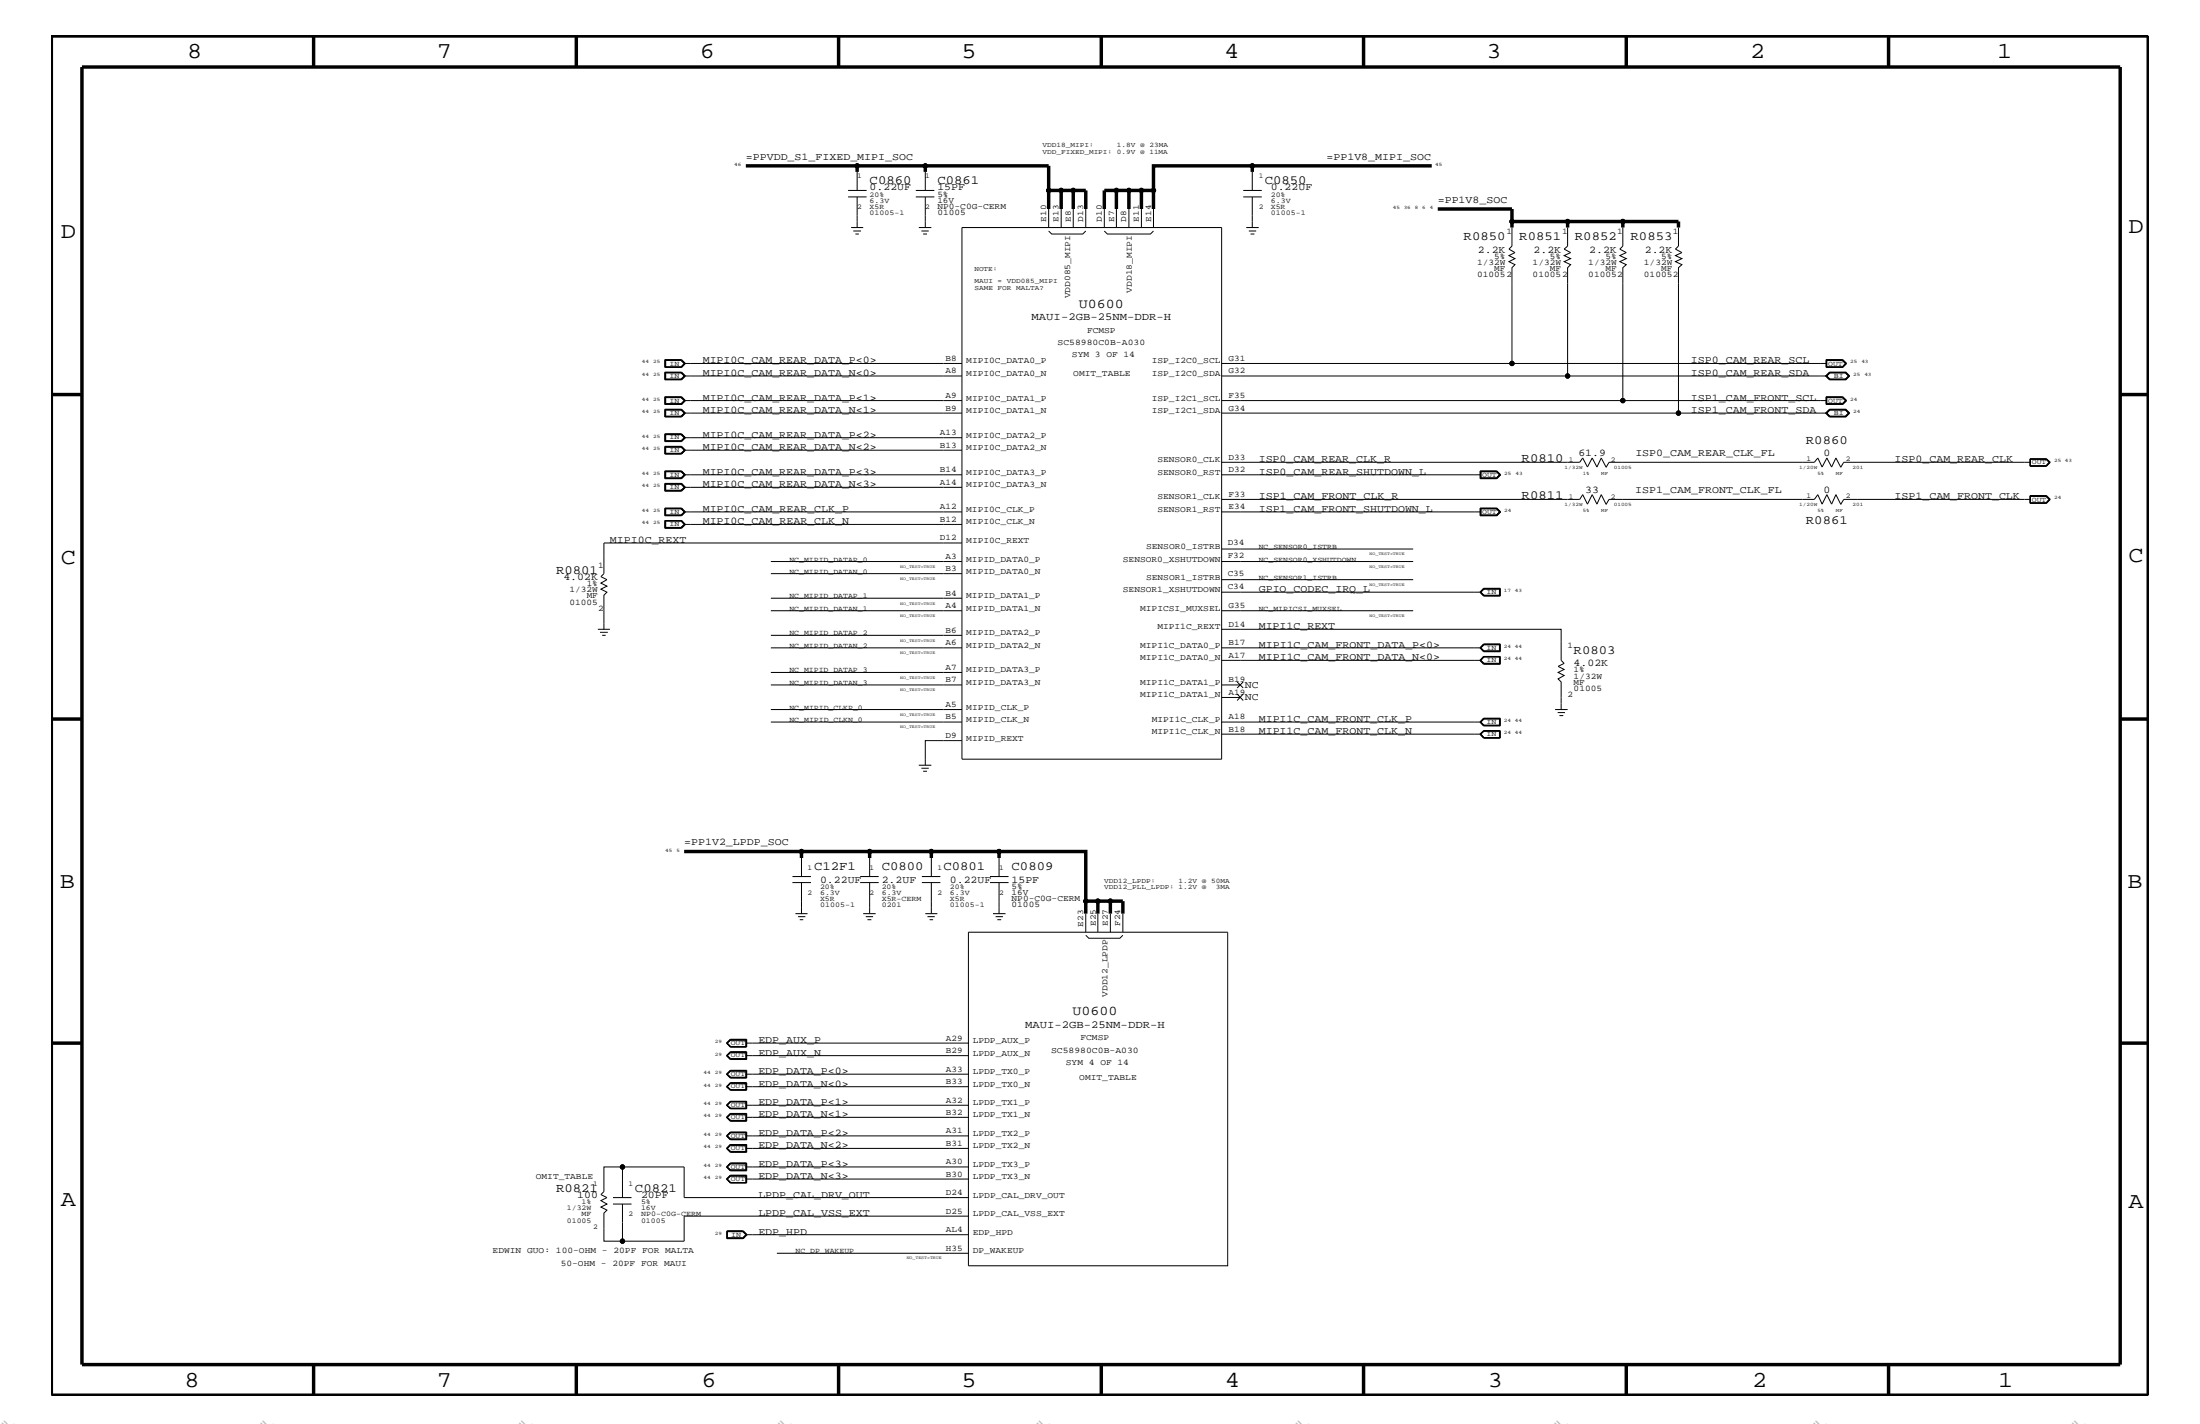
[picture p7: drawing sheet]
<svg xmlns="http://www.w3.org/2000/svg" width="432mm" height="279mm" viewBox="0 0 432 279" stroke-linecap="round" stroke-linejoin="round" font-family="sans-serif">
<g fill="none" stroke="#000" stroke-width=".2">
<path d="M166.5 38.6h3.6M166.5 37.4h3.6M168.2 33.7v3.7M168.2 38.6v6M179.7 38.6h3.7M179.7 37.4h3.7M181.6 33.7v3.7M181.6 38.6v6M244 38.6h3.7M244 37.4h3.7M245.8 33.7v3.7M245.8 38.6v6"/>
<path d="M167 44.6h2.4M167.5 45.3h1.5M167.9 45.9h.7M180.3 44.6h2.5M180.8 45.3h1.5M181.2 45.9h.7M188.8 44.6h51v104.4h-51zM205.8 45.3l.6 .6h6.1l.6-.6M205.8 41v3.6M208.3 41v3.6M210.7 41v3.6M213.1 41v3.6"/>
<path d="M216.7 45.3l.6 .6h8.5l.6-.6M216.7 41v3.6M219.1 41v3.6M221.6 41v3.6M224 41v3.6M226.4 41v3.6M244.6 44.6h2.5M245.1 45.3h1.4M245.4 45.9h.8M296.8 44.6v3.7l-.6 .6 1.1 .7-1.1 .6 1.1 .5-1.1 .6 1.1 .6-.5 .6v18.8M307.7 44.6v3.7l-.7 .6 1.3 .7-1.3 .6 1.3 .5-1.3 .6 1.3 .6-.6 .6v21.3M318.5 44.6v3.7l-.6 .6 1.3 .7-1.3 .6 1.3 .5-1.3 .6 1.3 .6-.7 .6v26.1"/>
<path d="M329.4 44.6v3.7l-.6 .6 1.3 .7-1.3 .6 1.3 .5-1.3 .6 1.3 .6-.7 .6v28.6M130.5 70.6h3.3l.7 .7-.7 .8h-3.3zM130.5 77.8h3.3l.7 .8-.7 .8h-3.3zM130.5 73h3.3l.7 .8-.7 .7h-3.3zM130.6 72.1v-1.5h3.2l.7 .7-.7 .8M130.6 79.4v-1.5h3.2l.7 .7-.7 .8M130.6 73.1h3.2l.7 .7-.7 .7h-3.2zM130.6 78h3.1l.7 .6-.7 .7h-3.1zM130.6 73.1v1.4M130.6 73.2h3.1l.6 .6M133.7 70.7h-3.1v1.3h3.1M133.7 70.7l.7 .6-.7 .7"/>
<path d="M133.7 70.7l.6 .6M133.7 73.1l.7 .7-.7 .7M133.7 78l.6 .6M134.3 71.3h54.5M134.3 73.8h54.5M134.3 78.6l-.6 .6h-3.1M134.3 78.6h54.5M134.3 71.3l-.6 .7M134.3 73.8l-.6 .6h-3.1M239.8 71.3h118.8M239.8 73.8h118.8M239.8 78.6h118.8"/>
<path d="M358.3 73.8l.8-.8h3.2l.8 .8-.8 .7h-3.2zM358.4 70.6h3.3l.8 .7-.8 .8h-3.3zM358.4 77.8h3.3l.8 .8-.8 .8h-3.3zM358.5 72h3.1M358.5 72.1v-1.5h3.1l.8 .7-.8 .8M358.5 79.4v-1.5h3.1l.8 .7-.8 .8M358.5 70.7h3.1M358.5 78h3.1M358.6 70.7v1.3M358.6 78v1.2h3l.6-.6-.6-.6M359.2 73.2h3l.6 .6-.6 .6h-3l-.6-.6zM359.2 73.1h3l.7 .7-.7 .7h-3"/>
<path d="M359.2 73.1h3.1l.7 .7-.7 .7h-3.1M359.2 73.1l-.8 .7 .8 .7M359.2 73.1l-.7 .7 .7 .7M361.6 70.7l.7 .6-.7 .7M361.6 70.7l.6 .6-.6 .7M361.6 78l.7 .6-.7 .7h-3.1M130.5 80.3h3.3l.7 .8-.7 .7h-3.3zM130.5 85.1h3.3l.7 .8-.7 .7h-3.3zM130.5 87.6h3.3l.7 .7-.7 .8h-3.3zM130.5 92.4h3.3l.7 .8-.7 .7h-3.3zM130.5 94.9h3.3l.7 .7-.7 .8h-3.3zM130.5 99.7h3.3l.7 .7-.7 .8h-3.3z"/>
<path d="M130.6 80.4h3.2l.7 .7-.7 .6h-3.2zM130.6 85.2h3.2l.7 .7-.7 .7h-3.2zM130.6 87.7h3.2l.7 .6-.7 .7h-3.2zM130.6 92.5h3.2l.7 .7-.7 .6h-3.2zM130.6 94.9v1.4h3.2l.7-.7-.7-.7M130.6 99.8h3.2l.7 .6-.7 .7h-3.2zM130.6 80.4v1.3M130.6 85.2v1.4M130.6 87.7v1.3M130.6 92.5v1.3M130.6 94.9h3.1l.7 .7-.7 .6h-3.1zM130.6 99.8v1.3"/>
<path d="M130.6 80.5h3.1l.6 .6M130.6 85.3h3.1l.6 .6M130.6 87.7h3.1l.6 .6M130.6 92.6h3.1l.6 .6M130.6 95h3.1l.6 .6M130.6 99.9h3.1l.6 .5M133.7 80.4l.7 .7-.7 .6M133.7 85.2l.7 .7-.7 .7M133.7 87.7l.7 .6-.7 .7M133.7 92.5l.7 .7-.7 .6M133.7 99.8l.7 .6-.7 .7M134.3 81.1h54.5"/>
<path d="M134.3 81.1l-.6 .5h-3.1M134.3 85.9l-.6 .6h-3.1M134.3 85.9h54.5M134.3 88.3l-.6 .6h-3.1M134.3 88.3h54.5M134.3 93.2l-.6 .6h-3.1M134.3 93.2h54.5M134.3 95.6l-.6 .6M134.3 95.6h54.5M239.8 81.1h118.8M239.8 93.2h50.9M239.8 90.7h70.2l.6-.8 1 1.7 .9-1.7 .9 1.7 .9-1.7 .9 1.7"/>
<path d="M239.8 98h70.2l.6-.9 1 1.8 .9-1.8 .9 1.8 .9-1.8 .9 1.8M290.5 92.4h3.3l.8 .8-.8 .7h-3.3zM290.5 99.7h3.3l.8 .7-.8 .8h-3.3zM290.6 92.5h3.2l.7 .7-.7 .6h-3.2zM290.6 99.8h3.2l.7 .6-.7 .7h-3.2zM290.7 92.6h3l.6 .6-.6 .6h-3M290.7 99.9h3l.6 .5-.6 .6h-3M290.7 92.5v1.3M290.7 99.8v1.3M293.7 92.5l.7 .7-.7 .6M293.7 99.8l.7 .6-.7 .7M358.3 81.1l.8-.8h3.2l.8 .8-.8 .7h-3.2z"/>
<path d="M359.2 80.5h3l.6 .6-.6 .5h-3l-.6-.5zM359.2 80.4h3l.7 .7-.7 .6h-3M359.2 80.4h3.1l.7 .7-.7 .6h-3.1M359.2 80.4l-.8 .7 .8 .6M359.2 80.4l-.7 .7 .7 .6M361.3 91.6l-1-1.7-.8 1.7-.9-1.7-1 1.7-.8-1.7-.7 .8h-40.3l-.6 1M361.3 98.9l-1-1.8-.8 1.8-.9-1.8-1 1.8-.8-1.8-.7 .9h-40.3l-.6 1M398.4 97.2h3.3l.7 .8-.7 .7h-3.3zM398.4 97.3h3.3l.6 .7-.6 .7M398.5 90.1h3.2l.6 .6-.6 .7h-3.2zM398.5 97.4h3.2l.6 .6-.6 .7h-3.2zM398.5 90.7h-36.6l-.6 1"/>
<path d="M398.5 98h-36.6l-.6 1M401.6 90.1l.6 .6-.6 .7M401.6 97.4l.6 .6-.6 .7M401.7 90h-3.3v1.5h3.3M401.7 90l.7 .7-.7 .8M401.7 90l.6 .7-.6 .8M130.5 102.1h3.3l.7 .8-.7 .8h-3.3zM130.6 102.1v1.5h3.2l.7-.7-.7-.8M133.7 102.2h-3.1v1.3h3.1M133.7 102.2l.7 .7-.7 .6M133.7 102.2l.6 .7M134.3 100.4l-.6 .6h-3.1"/>
<path d="M134.3 100.4h54.5M134.3 102.9l-.6 .6M134.3 102.9h54.5M151.3 117.4h37.5M151.3 110.2h37.5M151.3 119.8h37.5M151.3 112.6h37.5M188.8 106.5h-70.3v6.1l-.6 .5 1.2 .6-1.2 .7 1.2 .6-1.2 .6 1.2 .6-.6 .6v6.7M239.8 100.4h50.9M239.8 116.2h50.9M239.8 110.2h37.6M239.8 119.8h37.6"/>
<path d="M239.8 107.7h37.6M239.8 113.7h37.6M290.5 116.2l.8 .7M291.2 115.4h3.3v1.6h-3.3l-.7-.8zM291.3 115.6h3v1.2h-3l-.6-.6zM291.3 115.5h3.1v1.4h-3.1M291.3 115.5l-.8 .7M291.3 115.5l-.7 .7 .7 .7M117.3 123.5h2.4M117.8 124.1h1.5M118.2 124.7h.7M151.3 124.7h37.5"/>
<path d="M151.3 139.2h37.5M151.3 127.1h37.5M151.3 131.9h37.5M151.3 134.4h37.5M239.8 123.5h66.6v6.1l.6 .6-1.2 .6 1.2 .5-1.2 .6 1.2 .6-1.2 .7 .6 .6v5.4M239.8 127.1h50.9M239.8 129.6h50.9M239.8 134.4h3.6M239.8 136.8h3.6M242.8 133.8l1.2 1.2M242.8 136.2l1.2 1.2M244 133.8l-1.2 1.2"/>
<path d="M244 136.2l-1.2 1.2M290.5 127.1l.8 .7M291.2 126.4h3.3v1.5h-3.3l-.7-.8zM291.2 128.8h3.3v1.5h-3.3l-.7-.7zM291.3 126.5h3v1.2h-3l-.6-.6zM291.3 128.9l-.6 .7 .6 .6M291.3 126.4h3.1v1.4h-3.1M291.3 126.4l-.8 .7M291.3 126.4l-.7 .7 .7 .7M291.3 130.2h3.1M291.3 128.8l-.8 .8M291.3 128.9l-.7 .7 .7 .6"/>
<path d="M291.3 128.9h3.1M294.3 128.9v1.3M294.4 128.8v1.4h-3.1l-.8-.6M305.2 139.2h2.5M305.7 139.8h1.5M151.3 141.7h37.5M180.3 150.1h2.5M180.8 150.7h1.5M181.2 151.3h.7M188.8 145.3h-7.2v4.8M239.8 144h50.9M239.8 141.7h50.9"/>
<path d="M290.5 144l.8 .8M290.5 141.7l.8 .7M291.2 140.9h3.3v1.5h-3.3l-.7-.7zM291.2 143.4h3.3v1.4h-3.3l-.7-.8zM291.3 143.5l-.6 .5 .6 .7M291.3 141.1h3v1.2h-3l-.6-.6zM291.3 141h3.1v1.4h-3.1M291.3 144.7h3.1M291.3 143.4l-.8 .6M291.3 143.5l-.7 .5 .7 .7M291.3 143.5h3.1M291.3 141l-.8 .7"/>
<path d="M291.3 141l-.7 .7 .7 .7M294.3 143.5v1.2M294.4 143.4v1.4M306.1 140.4h.7M155.5 173.2h3.7M155.5 172h3.7M156.1 179.3h2.4M156.6 179.9h1.5M157.3 168.3v3.7M157.3 173.2v6.1M168.8 173.2h3.7M168.8 172h3.7"/>
<path d="M169.4 179.3h2.5M169.9 179.9h1.5M170.7 168.3v3.7M170.7 173.2v6.1M180.9 173.2h3.7M180.9 172h3.7M181.6 179.3h2.4M182 179.9h1.5M182.8 168.3v3.7M182.8 173.2v6.1M194.3 173.2h3.7M194.3 172h3.7"/>
<path d="M194.9 179.3h2.5M195.4 179.9h1.5M196.1 168.3v3.7M196.1 173.2v6.1M213.1 179.3v3.6M215.5 179.3v3.6M217.9 179.3v3.6M220.4 179.3v3.6M157 180.5h.6M170.3 180.5h.7M182.5 180.5h.6M190.1 182.9h50.9v65.5h-50.9z"/>
<path d="M195.7 180.5h.8M213.1 183.5l.6 .6h6.1l.6-.6M142.6 207.1l.7-.7h3.3v1.5h-3.3zM142.7 204.7l.6-.7h3.2v1.4M142.7 207.1l.6-.7h3.2v1.4h-3.2zM142.7 216.9l.6 .6h3.2M142.7 216.9l.6 .6M142.7 213.2l.6 .6h3.2M142.7 213.2l.6 .7M142.7 204.7l.6 .6h3.2M142.7 204.7l.6 .7M142.7 219.2l.7-.6h3v1.2h-3z"/>
<path d="M142.7 210.8l.7-.6h3v1.2h-3zM142.7 207.1l.7-.6h3v1.2h-3zM143.3 203.9h3.3v1.5h-3.3l-.7-.7zM143.3 210h3.3v1.5h-3.3l-.7-.7zM143.3 212.5h3.3v1.4h-3.3M143.3 216.1h3.3v1.4h-3.3M143.3 218.5h3.3v1.5h-3.3l-.7-.8zM143.3 210.1h3.2v1.3h-3.2l-.6-.6zM143.3 218.6h3.2v1.3h-3.2l-.6-.7zM143.3 216.1l-.7 .8 .7 .6M143.3 216.1l-.6 .8M143.3 212.5l-.7 .7 .7 .7"/>
<path d="M143.3 212.5l-.6 .7M143.4 216.2l-.7 .7 .7 .6M143.4 212.5l-.7 .7 .7 .6M143.4 204.1l-.7 .6 .7 .6M146.4 204.1v1.2M146.4 212.5v1.3M146.4 216.2v1.3M146.4 216.9h43.7M146.4 219.2h43.7M146.4 210.8h43.7M146.4 213.2h43.7M146.4 204.7h43.7"/>
<path d="M146.4 207.1h43.7M146.5 212.5v1.4M146.5 216.1v1.4M146.5 216.2h-3.2l-.6 .7M146.5 212.5h-3.2l-.6 .7M146.5 204.1h-3.2l-.6 .6M120.3 236.2h3.7M120.3 235h3.7M122.2 235v-6h-3.7v4.8l-.6 .6 1.2 .6-1.2 .6 1.2 .6-1.2 .6 1.2 .6-.6 .6v5.5h3.7v-7.3M122.2 229h12.1v6h55.8M142.7 222.9l.6-.7h3.2v1.3h-3.2zM142.7 231.3l.6-.6h3.2v1.4"/>
<path d="M142.7 229l.6 .6h3.2M142.7 231.3l.6 .7h3.2M142.7 231.3l.6 .8M142.7 222.9l.7-.6h3v1.2h-3zM142.7 225.3l.7-.6h3v1.2h-3zM143.3 228.2h3.3v1.5h-3.3l-.7-.7zM143.3 222.1h3.3v1.5h-3.3l-.7-.7zM143.3 224.6h3.3v1.5h-3.3l-.7-.8zM143.3 230.6h3.3v1.5h-3.3l-.7-.8zM143.3 228.2l-.6 .8M143.3 224.6l-.6 .7M143.4 229.6l-.7-.6 .7-.6h3v1.2"/>
<path d="M143.4 230.7l-.7 .6 .7 .7M146.4 230.7v1.3M146.4 229h43.7M146.4 231.3h43.7M146.4 222.9h43.7M146.4 225.3h43.7M146.5 228.2v1.4h-3.2l-.6-.6M146.5 224.6v1.4h-3.2l-.6-.7M146.5 228.3h-3.2l-.6 .7M146.5 230.7h-3.2l-.6 .6M146.5 224.6h-3.2l-.6 .7M190.1 238.6h-55.8v4.9h-12.1"/>
<path d="M142.7 241.5h3.2l.7 .8-.7 .7h-3.2zM142.7 241.6h3.2l.7 .7-.7 .7M142.7 241.6v1.3h3.1l.7-.6-.7-.7M142.7 241.7h3.1l.6 .6M146.4 242.3l-.6 .6h-3.1M146.4 242.3h43.7M152.5 245.9h37.6"/>
<circle cx="168.2" cy="32.5" r=".42"/>
<circle cx="181.6" cy="32.5" r=".42"/>
<circle cx="205.8" cy="37.4" r=".42"/>
<circle cx="208.3" cy="37.4" r=".42"/>
<circle cx="210.7" cy="37.4" r=".42"/>
<circle cx="219.1" cy="37.4" r=".42"/>
<circle cx="221.6" cy="37.4" r=".42"/>
<circle cx="224" cy="37.4" r=".42"/>
<circle cx="226.4" cy="37.4" r=".42"/>
<circle cx="245.8" cy="32.5" r=".42"/>
<circle cx="296.8" cy="43.5" r=".42"/>
<circle cx="307.7" cy="43.5" r=".42"/>
<circle cx="318.5" cy="43.5" r=".42"/>
<circle cx="296.8" cy="71.3" r=".42"/>
<circle cx="307.7" cy="73.8" r=".42"/>
<circle cx="318.5" cy="78.6" r=".42"/>
<circle cx="329.4" cy="81.1" r=".42"/>
<circle cx="157.3" cy="167.1" r=".42"/>
<circle cx="170.7" cy="167.1" r=".42"/>
<circle cx="182.8" cy="167.1" r=".42"/>
<circle cx="196.1" cy="167.1" r=".42"/>
<circle cx="213.1" cy="176.8" r=".42"/>
<circle cx="215.5" cy="176.8" r=".42"/>
<circle cx="217.9" cy="176.8" r=".42"/>
<circle cx="122.2" cy="229" r=".42"/>
<circle cx="122.2" cy="243.5" r=".42"/>
</g>
<g fill="none" stroke="#000" stroke-width=".68" stroke-linecap="butt">
<path d="M10.1 7.1h411.5v266.7h-411.5zM16.1 13.2h400v254.5h-400zM61.6 7.1v6.1M113.1 7.1v6.1M164.6 7.1v6.1M216.2 7.1v6.1M267.6 7.1v6.1M319.2 7.1v6.1M370.7 7.1v6.1M146.4 32.5h21.8M168.2 33.7v-1.2h13.4v1.2M181.6 32.5h24.2v4.9h2.5"/>
<path d="M205.8 37.4v3.6M210.7 37.4h-2.4v3.6M219.1 37.4h2.5M221.6 37.4h2.4v3.6M221.6 37.4v3.6M224 37.4h2.4M245.8 32.5v1.2M281 32.5h-54.6v8.5M210.7 41v-3.6h2.4v3.6M216.7 41v-3.6h2.4v3.6M282.2 41h14.6v3.6M296.8 43.5h10.9"/>
<path d="M307.7 44.6v-1.1h10.8v1.1M318.5 43.5h10.9v1.1M10.1 77.4h6M416.1 77.4h5.5M10.1 141.1h6M416.1 141.1h5.5M134.3 167.1h23v1.2M157.3 167.1h13.4v1.2M170.7 167.1h12.1M182.8 168.3v-1.2h13.3v1.2M196.1 167.1h17v12.2M213.1 176.8h2.4v2.5"/>
<path d="M215.5 176.8h4.9v2.5M217.9 176.8v2.5M10.1 204.7h6M416.1 204.7h5.5M61.6 267.7v6.1M113.1 267.7v6.1M164.6 267.7v6.1M216.2 268v5.8M267.6 267.7v6.1M319.2 267.7v6.1M370.7 267.7v6.1"/>
</g>
<g fill="#000">
<circle cx="168.2" cy="32.5" r=".42"/>
<circle cx="181.6" cy="32.5" r=".42"/>
<circle cx="205.8" cy="37.4" r=".42"/>
<circle cx="208.3" cy="37.4" r=".42"/>
<circle cx="210.7" cy="37.4" r=".42"/>
<circle cx="219.1" cy="37.4" r=".42"/>
<circle cx="221.6" cy="37.4" r=".42"/>
<circle cx="224" cy="37.4" r=".42"/>
<circle cx="226.4" cy="37.4" r=".42"/>
<circle cx="245.8" cy="32.5" r=".42"/>
<circle cx="296.8" cy="43.5" r=".42"/>
<circle cx="307.7" cy="43.5" r=".42"/>
<circle cx="318.5" cy="43.5" r=".42"/>
<circle cx="296.8" cy="71.3" r=".42"/>
<circle cx="307.7" cy="73.8" r=".42"/>
<circle cx="318.5" cy="78.6" r=".42"/>
<circle cx="329.4" cy="81.1" r=".42"/>
<circle cx="157.3" cy="167.1" r=".42"/>
<circle cx="170.7" cy="167.1" r=".42"/>
<circle cx="182.8" cy="167.1" r=".42"/>
<circle cx="196.1" cy="167.1" r=".42"/>
<circle cx="213.1" cy="176.8" r=".42"/>
<circle cx="215.5" cy="176.8" r=".42"/>
<circle cx="217.9" cy="176.8" r=".42"/>
<circle cx="122.2" cy="229" r=".42"/>
<circle cx="122.2" cy="243.5" r=".42"/>
</g>
<g font-size="4.5">
<text x="36.7" y="11.5">8</text>
<text x="85.8" y="11.5">7</text>
<text x="137.3" y="11.5">6</text>
<text x="188.7" y="11.5">5</text>
<text x="240.3" y="11.5">4</text>
<text x="291.8" y="11.5">3</text>
<text x="343.5" y="11.5">2</text>
<text x="392" y="11.5">1</text>
<text x="11.9" y="46.8">D</text>
<text x="417.7" y="45.7">D</text>
<text x="11.9" y="110.6">C</text>
<text x="417.7" y="110.3">C</text>
<text x="11.8" y="174.3">B</text>
<text x="417.6" y="174.2">B</text>
<text x="11.9" y="236.7">A</text>
<text x="417.7" y="237.1">A</text>
<text x="36.2" y="272.1">8</text>
<text x="85.8" y="272.1">7</text>
<text x="137.7" y="272.1">6</text>
<text x="188.7" y="272.1">5</text>
<text x="240.4" y="272.1">4</text>
<text x="292" y="272.1">3</text>
<text x="343.9" y="272.1">2</text>
<text x="392.2" y="272.1">1</text>
</g>
<g font-size="2.8" fill="#b6b6b4">
<text x="0" y="279.4" transform="rotate(45 0 279.4)">=</text>
<text x="50.8" y="279.4" transform="rotate(45 50.8 279.4)">=</text>
<text x="101.6" y="279.4" transform="rotate(45 101.6 279.4)">=</text>
<text x="152.4" y="279.4" transform="rotate(45 152.4 279.4)">=</text>
<text x="203.2" y="279.4" transform="rotate(45 203.2 279.4)">=</text>
<text x="254" y="279.4" transform="rotate(45 254 279.4)">=</text>
<text x="304.8" y="279.4" transform="rotate(45 304.8 279.4)">=</text>
<text x="355.6" y="279.4" transform="rotate(45 355.6 279.4)">=</text>
<text x="406.4" y="279.4" transform="rotate(45 406.4 279.4)">=</text>
</g>
<g font-size="2.6">
<text x="211.8" y="60.4">U0600</text>
<text x="210.5" y="199.2">U0600</text>
</g>
<g font-size="2.5">
<text x="170.7" y="36.2">C0860</text>
<text x="184" y="36.2">C0861</text>
<text x="248.2" y="36.2">C0850</text>
<text x="287.3" y="47.1">R0850</text>
<text x="298.2" y="47.1">R0851</text>
<text x="309.1" y="47.1">R0852</text>
<text x="320" y="47.1">R0853</text>
<text x="354.5" y="87.1">R0860</text>
<text x="298.7" y="90.7">R0810</text>
<text x="298.7" y="98">R0811</text>
<text x="354.5" y="102.9">R0861</text>
<text x="109.1" y="112.6">R0801</text>
<text x="308.9" y="128.3">R0803</text>
<text x="159.8" y="170.7">C12F1</text>
<text x="173.1" y="170.7">C0800</text>
<text x="185.2" y="170.7">C0801</text>
<text x="198.5" y="170.7">C0809</text>
<text x="109.1" y="233.8">R0821</text>
<text x="124.6" y="233.8">C0821</text>
</g>
<g font-size="2.1">
<text x="202.5" y="62.9">MAUI-2GB-25NM-DDR-H</text>
<text x="201.2" y="201.7">MAUI-2GB-25NM-DDR-H</text>
</g>
<g font-size="2">
<text x="146.4" y="31.4">=PPVDD_S1_FIXED_MIPI_SOC</text>
<text x="260.3" y="31.4">=PP1V8_MIPI_SOC</text>
<text x="170.7" y="37.4">0.22UF</text>
<text x="184" y="37.4">15PF</text>
<text x="249.4" y="37.4">0.22UF</text>
<text x="282.2" y="39.8">=PP1V8_SOC</text>
<text x="290.1" y="49.6">2.2K</text>
<text x="301" y="49.6">2.2K</text>
<text x="311.9" y="49.6">2.2K</text>
<text x="322.8" y="49.6">2.2K</text>
<text x="137.9" y="71.3">MIPI0C_CAM_REAR_DATA_P&lt;0&gt;</text>
<text x="331.9" y="71.3">ISP0_CAM_REAR_SCL</text>
<text x="137.9" y="73.8">MIPI0C_CAM_REAR_DATA_N&lt;0&gt;</text>
<text x="331.9" y="73.8">ISP0_CAM_REAR_SDA</text>
<text x="137.9" y="81.1">MIPI0C_CAM_REAR_DATA_N&lt;1&gt;</text>
<text x="137.9" y="78.6">MIPI0C_CAM_REAR_DATA_P&lt;1&gt;</text>
<text x="331.9" y="81.1">ISP1_CAM_FRONT_SDA</text>
<text x="331.9" y="78.6">ISP1_CAM_FRONT_SCL</text>
<text x="137.9" y="88.3">MIPI0C_CAM_REAR_DATA_N&lt;2&gt;</text>
<text x="137.9" y="85.9">MIPI0C_CAM_REAR_DATA_P&lt;2&gt;</text>
<text x="309.8" y="89.5">61.9</text>
<text x="321" y="89.5">ISP0_CAM_REAR_CLK_FL</text>
<text x="357.9" y="89.5">0</text>
<text x="137.9" y="95.6">MIPI0C_CAM_REAR_DATA_N&lt;3&gt;</text>
<text x="137.9" y="93.2">MIPI0C_CAM_REAR_DATA_P&lt;3&gt;</text>
<text x="247.1" y="90.7">ISP0_CAM_REAR_CLK_R</text>
<text x="247.1" y="93.2">ISP0_CAM_REAR_SHUTDOWN_L</text>
<text x="371.9" y="90.7">ISP0_CAM_REAR_CLK</text>
<text x="137.9" y="100.4">MIPI0C_CAM_REAR_CLK_P</text>
<text x="247.1" y="98">ISP1_CAM_FRONT_CLK_R</text>
<text x="247.1" y="100.4">ISP1_CAM_FRONT_SHUTDOWN_L</text>
<text x="311.2" y="96.8">33</text>
<text x="321" y="96.8">ISP1_CAM_FRONT_CLK_FL</text>
<text x="357.9" y="96.8">0</text>
<text x="371.9" y="98">ISP1_CAM_FRONT_CLK</text>
<text x="119.7" y="106.5">MIPI0C_REXT</text>
<text x="137.9" y="102.9">MIPI0C_CAM_REAR_CLK_N</text>
<text x="110.6" y="113.7">4.02K</text>
<text x="247.1" y="116.2">GPIO_CODEC_IRQ_L</text>
<text x="247.1" y="123.5">MIPI1C_REXT</text>
<text x="247.1" y="129.6">MIPI1C_CAM_FRONT_DATA_N&lt;0&gt;</text>
<text x="247.1" y="127.1">MIPI1C_CAM_FRONT_DATA_P&lt;0&gt;</text>
<text x="308.9" y="130.8">4.02K</text>
<text x="244.3" y="135">NC</text>
<text x="244.3" y="137.4">NC</text>
<text x="247.1" y="141.7">MIPI1C_CAM_FRONT_CLK_P</text>
<text x="247.1" y="144">MIPI1C_CAM_FRONT_CLK_N</text>
<text x="134.3" y="165.9">=PP1V2_LPDP_SOC</text>
<text x="161" y="173.2">0.22UF</text>
<text x="173.1" y="173.2">2.2UF</text>
<text x="186.4" y="173.2">0.22UF</text>
<text x="198.5" y="173.2">15PF</text>
<text x="148.8" y="207.1">EDP_AUX_N</text>
<text x="148.8" y="204.7">EDP_AUX_P</text>
<text x="148.8" y="213.2">EDP_DATA_N&lt;0&gt;</text>
<text x="148.8" y="210.8">EDP_DATA_P&lt;0&gt;</text>
<text x="148.8" y="219.2">EDP_DATA_N&lt;1&gt;</text>
<text x="148.8" y="216.9">EDP_DATA_P&lt;1&gt;</text>
<text x="148.8" y="225.3">EDP_DATA_N&lt;2&gt;</text>
<text x="148.8" y="222.9">EDP_DATA_P&lt;2&gt;</text>
<text x="148.8" y="231.3">EDP_DATA_N&lt;3&gt;</text>
<text x="148.8" y="229">EDP_DATA_P&lt;3&gt;</text>
<text x="113.3" y="235">100</text>
<text x="125.8" y="235">20PF</text>
<text x="148.8" y="238.6">LPDP_CAL_VSS_EXT</text>
<text x="148.8" y="235">LPDP_CAL_DRV_OUT</text>
<text x="148.8" y="242.3">EDP_HPD</text>
</g>
<g font-size="1.7">
<text x="184" y="38.6">5%</text>
<text x="184" y="39.8">16V</text>
<text x="184" y="41">NP0-C0G-CERM</text>
<text x="184" y="42.3">01005</text>
<text x="205.3" y="43.5" transform="rotate(-90 205.3 43.5)">E10</text>
<text x="207.8" y="43.5" transform="rotate(-90 207.8 43.5)">E13</text>
<text x="210.1" y="43.5" transform="rotate(-90 210.1 43.5)">E8</text>
<text x="212.6" y="43.5" transform="rotate(-90 212.6 43.5)">D13</text>
<text x="216.2" y="43.5" transform="rotate(-90 216.2 43.5)">D10</text>
<text x="218.7" y="43.5" transform="rotate(-90 218.7 43.5)">E7</text>
<text x="221.1" y="43.5" transform="rotate(-90 221.1 43.5)">D8</text>
<text x="223.5" y="43.5" transform="rotate(-90 223.5 43.5)">E11</text>
<text x="226" y="43.5" transform="rotate(-90 226 43.5)">E14</text>
<text x="295.7" y="45.9">1</text>
<text x="306.6" y="45.9">1</text>
<text x="317.4" y="45.9">1</text>
<text x="328.3" y="45.9">1</text>
<text x="289.9" y="51.9">1/32W</text>
<text x="293.3" y="53.2">MF</text>
<text x="293.3" y="50.7">5%</text>
<text x="300.8" y="51.9">1/32W</text>
<text x="304.2" y="50.7">5%</text>
<text x="304.2" y="53.2">MF</text>
<text x="311.7" y="51.9">1/32W</text>
<text x="315.1" y="53.2">MF</text>
<text x="315.1" y="50.7">5%</text>
<text x="322.7" y="51.9">1/32W</text>
<text x="326.1" y="50.7">5%</text>
<text x="326.1" y="53.2">MF</text>
<text x="210.1" y="58.5" transform="rotate(-90 210.1 58.5)">VDD085_MIPI</text>
<text x="222.2" y="57.4" transform="rotate(-90 222.2 57.4)">VDD18_MIPI</text>
<text x="289.9" y="54.4">010052</text>
<text x="300.8" y="54.4">010052</text>
<text x="311.7" y="54.4">010052</text>
<text x="322.7" y="54.4">010052</text>
<text x="213.4" y="65.3">FCMSP</text>
<text x="185.6" y="70.9">B8</text>
<text x="189.7" y="71.3">MIPI0C_DATA0_P</text>
<text x="207.6" y="67.7">SC58980C0B-A030</text>
<text x="210.4" y="70.1">SYM 3 OF 14</text>
<text x="226.1" y="71.3">ISP_I2C0_SCL</text>
<text x="241.1" y="70.9">G31</text>
<text x="185.6" y="73.3">A8</text>
<text x="189.7" y="73.8">MIPI0C_DATA0_N</text>
<text x="210.7" y="73.8">OMIT_TABLE</text>
<text x="226.1" y="73.8">ISP_I2C0_SDA</text>
<text x="241.1" y="73.3">G32</text>
<text x="185.6" y="80.5">B9</text>
<text x="185.6" y="78.2">A9</text>
<text x="189.7" y="81.1">MIPI0C_DATA1_N</text>
<text x="189.7" y="78.6">MIPI0C_DATA1_P</text>
<text x="226.1" y="81.1">ISP_I2C1_SDA</text>
<text x="226.1" y="78.6">ISP_I2C1_SCL</text>
<text x="241.1" y="80.5">G34</text>
<text x="241.1" y="78.2">F35</text>
<text x="184.5" y="87.8">B13</text>
<text x="184.5" y="85.4">A13</text>
<text x="189.7" y="88.3">MIPI0C_DATA2_N</text>
<text x="189.7" y="85.9">MIPI0C_DATA2_P</text>
<text x="184.5" y="95.1">A14</text>
<text x="184.5" y="92.7">B14</text>
<text x="189.7" y="95.6">MIPI0C_DATA3_N</text>
<text x="189.7" y="93.2">MIPI0C_DATA3_P</text>
<text x="227.2" y="90.7">SENSOR0_CLK</text>
<text x="227.2" y="93.2">SENSOR0_RST</text>
<text x="241.1" y="90.3">D33</text>
<text x="241.1" y="92.7">D32</text>
<text x="184.5" y="99.9">A12</text>
<text x="189.7" y="100.4">MIPI0C_CLK_P</text>
<text x="227.2" y="98">SENSOR1_CLK</text>
<text x="227.2" y="100.4">SENSOR1_RST</text>
<text x="241.1" y="97.6">F33</text>
<text x="241.1" y="99.9">E34</text>
<text x="184.5" y="102.4">B12</text>
<text x="184.5" y="106">D12</text>
<text x="189.7" y="106.5">MIPI0C_REXT</text>
<text x="189.7" y="102.9">MIPI0C_CLK_N</text>
<text x="225" y="107.7">SENSOR0_ISTRB</text>
<text x="241" y="107">D34</text>
<text x="117.4" y="111.4">1</text>
<text x="185.6" y="112">B3</text>
<text x="185.6" y="109.7">A3</text>
<text x="189.7" y="112.6">MIPID_DATA0_N</text>
<text x="189.7" y="110.2">MIPID_DATA0_P</text>
<text x="220.4" y="110.2">SENSOR0_XSHUTDOWN</text>
<text x="225" y="113.7">SENSOR1_ISTRB</text>
<text x="241" y="113.1">C35</text>
<text x="241" y="109.4">F32</text>
<text x="111.8" y="118.6">01005</text>
<text x="111.8" y="116.2">1/32W</text>
<text x="115.1" y="115">1%</text>
<text x="115.1" y="117.4">MF</text>
<text x="117.4" y="119.8">2</text>
<text x="185.6" y="119.3">A4</text>
<text x="185.6" y="117">B4</text>
<text x="189.7" y="119.8">MIPID_DATA1_N</text>
<text x="189.7" y="117.4">MIPID_DATA1_P</text>
<text x="220.4" y="116.2">SENSOR1_XSHUTDOWN</text>
<text x="223.8" y="119.8">MIPICSI_MUXSEL</text>
<text x="241" y="115.5">C34</text>
<text x="241.1" y="119.3">G35</text>
<text x="185.6" y="124.2">B6</text>
<text x="189.7" y="124.7">MIPID_DATA2_P</text>
<text x="227.2" y="123.5">MIPI1C_REXT</text>
<text x="241.1" y="123">D14</text>
<text x="185.6" y="126.6">A6</text>
<text x="185.6" y="131.5">A7</text>
<text x="189.7" y="127.1">MIPID_DATA2_N</text>
<text x="189.7" y="131.9">MIPID_DATA3_P</text>
<text x="223.8" y="129.6">MIPI1C_DATA0_N</text>
<text x="223.8" y="127.1">MIPI1C_DATA0_P</text>
<text x="241.1" y="129.1">A17</text>
<text x="241.1" y="126.6">B17</text>
<text x="307.7" y="127.1">1</text>
<text x="308.9" y="131.9">1%</text>
<text x="185.6" y="133.9">B7</text>
<text x="189.7" y="134.4">MIPID_DATA3_N</text>
<text x="223.8" y="136.8">MIPI1C_DATA1_N</text>
<text x="223.8" y="134.4">MIPI1C_DATA1_P</text>
<text x="241.1" y="136.3">A19</text>
<text x="241.1" y="133.9">B19</text>
<text x="307.7" y="136.8">2</text>
<text x="308.9" y="134.4">MF</text>
<text x="308.9" y="133.2">1/32W</text>
<text x="308.9" y="135.6">01005</text>
<text x="185.6" y="141.2">B5</text>
<text x="185.6" y="138.7">A5</text>
<text x="189.7" y="141.7">MIPID_CLK_N</text>
<text x="189.7" y="139.2">MIPID_CLK_P</text>
<text x="226.1" y="141.7">MIPI1C_CLK_P</text>
<text x="241.1" y="143.6">B18</text>
<text x="241.1" y="141.2">A18</text>
<text x="185.6" y="144.8">D9</text>
<text x="189.7" y="145.3">MIPID_REXT</text>
<text x="226.1" y="144">MIPI1C_CLK_N</text>
<text x="198.5" y="178">01005</text>
<text x="198.5" y="176.8">NP0-C0G-CERM</text>
<text x="198.5" y="174.4">5%</text>
<text x="198.5" y="175.6">16V</text>
<text x="212.6" y="181.8" transform="rotate(-90 212.6 181.8)">E23</text>
<text x="215.1" y="181.6" transform="rotate(-90 215.1 181.6)">E25</text>
<text x="217.4" y="181.6" transform="rotate(-90 217.4 181.6)">E27</text>
<text x="219.9" y="181.6" transform="rotate(-90 219.9 181.6)">F24</text>
<text x="217.3" y="195.6" transform="rotate(-90 217.3 195.6)">VDD12_LPDP</text>
<text x="185.7" y="206.6">B29</text>
<text x="185.7" y="204.2">A29</text>
<text x="190.9" y="207.1">LPDP_AUX_N</text>
<text x="190.9" y="204.7">LPDP_AUX_P</text>
<text x="206.3" y="206.5">SC58980C0B-A030</text>
<text x="209.2" y="208.9">SYM 4 OF 14</text>
<text x="212.1" y="204.1">FCMSP</text>
<text x="185.7" y="212.7">B33</text>
<text x="185.7" y="210.3">A33</text>
<text x="190.9" y="213.2">LPDP_TX0_N</text>
<text x="190.9" y="210.8">LPDP_TX0_P</text>
<text x="211.8" y="211.9">OMIT_TABLE</text>
<text x="185.7" y="218.7">B32</text>
<text x="185.7" y="216.4">A32</text>
<text x="190.9" y="219.2">LPDP_TX1_N</text>
<text x="190.9" y="216.9">LPDP_TX1_P</text>
<text x="185.7" y="224.8">B31</text>
<text x="185.7" y="222.4">A31</text>
<text x="190.9" y="225.3">LPDP_TX2_N</text>
<text x="190.9" y="222.9">LPDP_TX2_P</text>
<text x="105.2" y="231.3">OMIT_TABLE</text>
<text x="185.7" y="230.9">B30</text>
<text x="185.7" y="228.5">A30</text>
<text x="190.9" y="231.3">LPDP_TX3_N</text>
<text x="190.9" y="229">LPDP_TX3_P</text>
<text x="185.7" y="238.2">D25</text>
<text x="185.7" y="234.6">D24</text>
<text x="190.9" y="238.6">LPDP_CAL_VSS_EXT</text>
<text x="190.9" y="235">LPDP_CAL_DRV_OUT</text>
<text x="96.7" y="245.9">EDWIN GUO: 100-OHM - 20PF FOR MALTA</text>
<text x="185.7" y="245.4">H35</text>
<text x="185.7" y="241.8">AL4</text>
<text x="190.9" y="242.3">EDP_HPD</text>
<text x="190.9" y="245.9">DP_WAKEUP</text>
<text x="110.1" y="248.4">50-OHM - 20PF FOR MAUI</text>
</g>
<g font-size="1.4">
<text x="204.6" y="28.9">VDD18_MIPI:</text>
<text x="219.2" y="28.9">1.8V @ 23MA</text>
<text x="168.2" y="35">1</text>
<text x="181.6" y="35">1</text>
<text x="204.6" y="30.2">VDD_FIXED_MIPI: 0.9V @ 11MA</text>
<text x="247.1" y="35">1</text>
<text x="168.2" y="41">2</text>
<text x="170.7" y="41">X5R</text>
<text x="170.7" y="38.6">20%</text>
<text x="170.7" y="39.8">6.3V</text>
<text x="181.6" y="41">2</text>
<text x="247.1" y="41">2</text>
<text x="249.4" y="41">X5R</text>
<text x="249.4" y="38.6">20%</text>
<text x="249.4" y="39.8">6.3V</text>
<text x="170.7" y="42.3">01005-1</text>
<text x="249.4" y="42.3">01005-1</text>
<text x="191.3" y="53.2">NOTE:</text>
<text x="191.3" y="56.8">SAME FOR MALTA?</text>
<text x="191.3" y="55.6">MAUI = VDD085_MIPI</text>
<text x="131.4" y="71.7">IN</text>
<text x="358.8" y="71.7">OUT</text>
<text x="131.4" y="74.1">IN</text>
<text x="359.9" y="74.1">BI</text>
<text x="131.4" y="79">IN</text>
<text x="131.4" y="81.4">IN</text>
<text x="358.8" y="79">OUT</text>
<text x="359.9" y="81.4">BI</text>
<text x="131.4" y="86.2">IN</text>
<text x="131.4" y="88.7">IN</text>
<text x="131.4" y="93.5">IN</text>
<text x="131.4" y="96">IN</text>
<text x="290.9" y="93.5">OUT</text>
<text x="307.9" y="90.7">1</text>
<text x="316.1" y="90.7">2</text>
<text x="354.6" y="90.4">1</text>
<text x="362.3" y="90.4">2</text>
<text x="398.8" y="91.1">OUT</text>
<text x="131.4" y="100.8">IN</text>
<text x="290.9" y="100.8">OUT</text>
<text x="307.9" y="98">1</text>
<text x="316.1" y="98">2</text>
<text x="354.6" y="97.6">1</text>
<text x="362.3" y="97.6">2</text>
<text x="398.8" y="98.4">OUT</text>
<text x="131.4" y="103.2">IN</text>
<text x="247.1" y="107.7">NC_SENSOR0_ISTRB</text>
<text x="154.9" y="112.6">NC_MIPID_DATAN_0</text>
<text x="154.9" y="110.2">NC_MIPID_DATAP_0</text>
<text x="247.1" y="113.7">NC_SENSOR1_ISTRB</text>
<text x="247.1" y="110.2">NC_SENSOR0_XSHUTDOWN</text>
<text x="154.9" y="119.8">NC_MIPID_DATAN_1</text>
<text x="154.9" y="117.4">NC_MIPID_DATAP_1</text>
<text x="247.1" y="119.8">NC_MIPICSI_MUXSEL</text>
<text x="291.8" y="116.5">IN</text>
<text x="154.9" y="124.7">NC_MIPID_DATAP_2</text>
<text x="154.9" y="127.1">NC_MIPID_DATAN_2</text>
<text x="154.9" y="131.9">NC_MIPID_DATAP_3</text>
<text x="291.8" y="127.5">IN</text>
<text x="291.8" y="129.9">IN</text>
<text x="154.9" y="134.4">NC_MIPID_DATAN_3</text>
<text x="154.9" y="141.7">NC_MIPID_CLKN_0</text>
<text x="154.9" y="139.2">NC_MIPID_CLKP_0</text>
<text x="291.8" y="142">IN</text>
<text x="291.8" y="144.5">IN</text>
<text x="158.5" y="170.7">1</text>
<text x="170.7" y="170.7">1</text>
<text x="184" y="170.7">1</text>
<text x="196.1" y="170.7">1</text>
<text x="216.7" y="173.2">VDD12_LPDP:</text>
<text x="231.3" y="173.2">1.2V @ 50MA</text>
<text x="158.5" y="175.6">2</text>
<text x="161" y="174.4">20%</text>
<text x="161" y="176.8">X5R</text>
<text x="161" y="175.6">6.3V</text>
<text x="161" y="178">01005-1</text>
<text x="170.7" y="175.6">2</text>
<text x="173.1" y="174.4">20%</text>
<text x="173.1" y="175.6">6.3V</text>
<text x="173.1" y="176.8">X5R-CERM</text>
<text x="173.1" y="178">0201</text>
<text x="184" y="175.6">2</text>
<text x="186.4" y="178">01005-1</text>
<text x="186.4" y="174.4">20%</text>
<text x="186.4" y="176.8">X5R</text>
<text x="186.4" y="175.6">6.3V</text>
<text x="196.1" y="175.6">2</text>
<text x="216.7" y="174.4">VDD12_PLL_LPDP: 1.2V @</text>
<text x="238.6" y="174.4">3MA</text>
<text x="143.4" y="205.1">OUT</text>
<text x="143.4" y="207.5">OUT</text>
<text x="143.4" y="211.1">OUT</text>
<text x="143.4" y="213.6">OUT</text>
<text x="143.4" y="217.2">OUT</text>
<text x="143.4" y="219.6">OUT</text>
<text x="143.4" y="223.2">OUT</text>
<text x="143.4" y="225.7">OUT</text>
<text x="116.4" y="232.6">1</text>
<text x="123.4" y="232.6">1</text>
<text x="143.4" y="229.3">OUT</text>
<text x="143.4" y="231.8">OUT</text>
<text x="111.3" y="237.4">1/32W</text>
<text x="111.3" y="239.9">01005</text>
<text x="114.1" y="238.6">MF</text>
<text x="114.1" y="236.2">1%</text>
<text x="123.4" y="238.6">2</text>
<text x="125.8" y="239.9">01005</text>
<text x="125.8" y="238.6">NP0-C0G-CERM</text>
<text x="125.8" y="237.4">16V</text>
<text x="125.8" y="236.2">5%</text>
<text x="116.4" y="241.1">2</text>
<text x="143.5" y="242.7">IN</text>
<text x="156.1" y="245.9">NC_DP_WAKEUP</text>
</g>
<g font-size="1">
<text x="144.1" y="32.5">46</text>
<text x="281.7" y="32.5">45</text>
<text x="273.4" y="41">45 36</text>
<text x="277.7" y="41">8</text>
<text x="279.1" y="41">6</text>
<text x="280.7" y="41">4</text>
<text x="126" y="71.3">44</text>
<text x="128.2" y="71.3">25</text>
<text x="363.1" y="71.3">25</text>
<text x="365.3" y="71.3">43</text>
<text x="126" y="73.8">44</text>
<text x="128.2" y="73.8">25</text>
<text x="363.7" y="73.8">25</text>
<text x="365.9" y="73.8">43</text>
<text x="126" y="78.6">44</text>
<text x="126" y="81.1">44</text>
<text x="128.2" y="78.6">25</text>
<text x="128.2" y="81.1">25</text>
<text x="363.1" y="78.6">24</text>
<text x="363.7" y="81.1">24</text>
<text x="126" y="85.9">44</text>
<text x="126" y="88.3">44</text>
<text x="128.2" y="85.9">25</text>
<text x="128.2" y="88.3">25</text>
<text x="126" y="93.2">44</text>
<text x="126" y="95.6">44</text>
<text x="128.2" y="93.2">25</text>
<text x="128.2" y="95.6">25</text>
<text x="295.2" y="93.2">25</text>
<text x="297.4" y="93.2">43</text>
<text x="307.1" y="92">1/32W</text>
<text x="310.6" y="93.2">1%</text>
<text x="314.3" y="93.2">MF</text>
<text x="316.7" y="92">01005</text>
<text x="353.1" y="92">1/20W</text>
<text x="356.7" y="93.2">5%</text>
<text x="360.3" y="93.2">MF</text>
<text x="363.6" y="92">201</text>
<text x="403.2" y="90.7">25 43</text>
<text x="126" y="100.4">44</text>
<text x="128.2" y="100.4">25</text>
<text x="295.2" y="100.4">24</text>
<text x="307.1" y="99.3">1/32W</text>
<text x="310.6" y="100.4">5%</text>
<text x="314.3" y="100.4">MF</text>
<text x="316.7" y="99.3">01005</text>
<text x="353.1" y="99.3">1/20W</text>
<text x="356.7" y="100.4">5%</text>
<text x="360.3" y="100.4">MF</text>
<text x="363.6" y="99.3">201</text>
<text x="403.2" y="98">24</text>
<text x="126" y="102.9">44</text>
<text x="128.2" y="102.9">25</text>
<text x="295.1" y="116.2">17</text>
<text x="297.3" y="116.2">43</text>
<text x="295.1" y="127.1">24</text>
<text x="295.1" y="129.6">24</text>
<text x="297.3" y="127.1">44</text>
<text x="297.3" y="129.6">44</text>
<text x="295.1" y="141.7">24</text>
<text x="297.3" y="141.7">44</text>
<text x="295.1" y="144">24</text>
<text x="297.3" y="144">44</text>
<text x="130.6" y="167.1">45</text>
<text x="132.8" y="167.1">5</text>
<text x="140.3" y="204.7">29</text>
<text x="140.3" y="207.1">29</text>
<text x="138.1" y="210.8">44</text>
<text x="138.1" y="213.2">44</text>
<text x="140.3" y="210.8">29</text>
<text x="140.3" y="213.2">29</text>
<text x="138.1" y="216.9">44</text>
<text x="138.1" y="219.2">44</text>
<text x="140.3" y="216.9">29</text>
<text x="140.3" y="219.2">29</text>
<text x="138.1" y="222.9">44</text>
<text x="138.1" y="225.3">44</text>
<text x="140.3" y="222.9">29</text>
<text x="140.3" y="225.3">29</text>
<text x="138.1" y="229">44</text>
<text x="138.1" y="231.3">44</text>
<text x="140.3" y="229">29</text>
<text x="140.3" y="231.3">29</text>
<text x="140.3" y="242.3">29</text>
</g>
<g font-size=".8">
<text x="176.7" y="113.7">NO_TEST=TRUE</text>
<text x="176.7" y="111.4">NO_TEST=TRUE</text>
<text x="268.8" y="108.9">NO_TEST=TRUE</text>
<text x="268.8" y="111.4">NO_TEST=TRUE</text>
<text x="176.7" y="118.6">NO_TEST=TRUE</text>
<text x="268.8" y="115">NO_TEST=TRUE</text>
<text x="176.7" y="121">NO_TEST=TRUE</text>
<text x="176.7" y="125.9">NO_TEST=TRUE</text>
<text x="268.8" y="121">NO_TEST=TRUE</text>
<text x="176.7" y="128.3">NO_TEST=TRUE</text>
<text x="176.7" y="135.6">NO_TEST=TRUE</text>
<text x="176.7" y="133.2">NO_TEST=TRUE</text>
<text x="176.7" y="142.9">NO_TEST=TRUE</text>
<text x="176.7" y="140.4">NO_TEST=TRUE</text>
<text x="178" y="247.1">NO_TEST=TRUE</text>
</g>
</svg>
